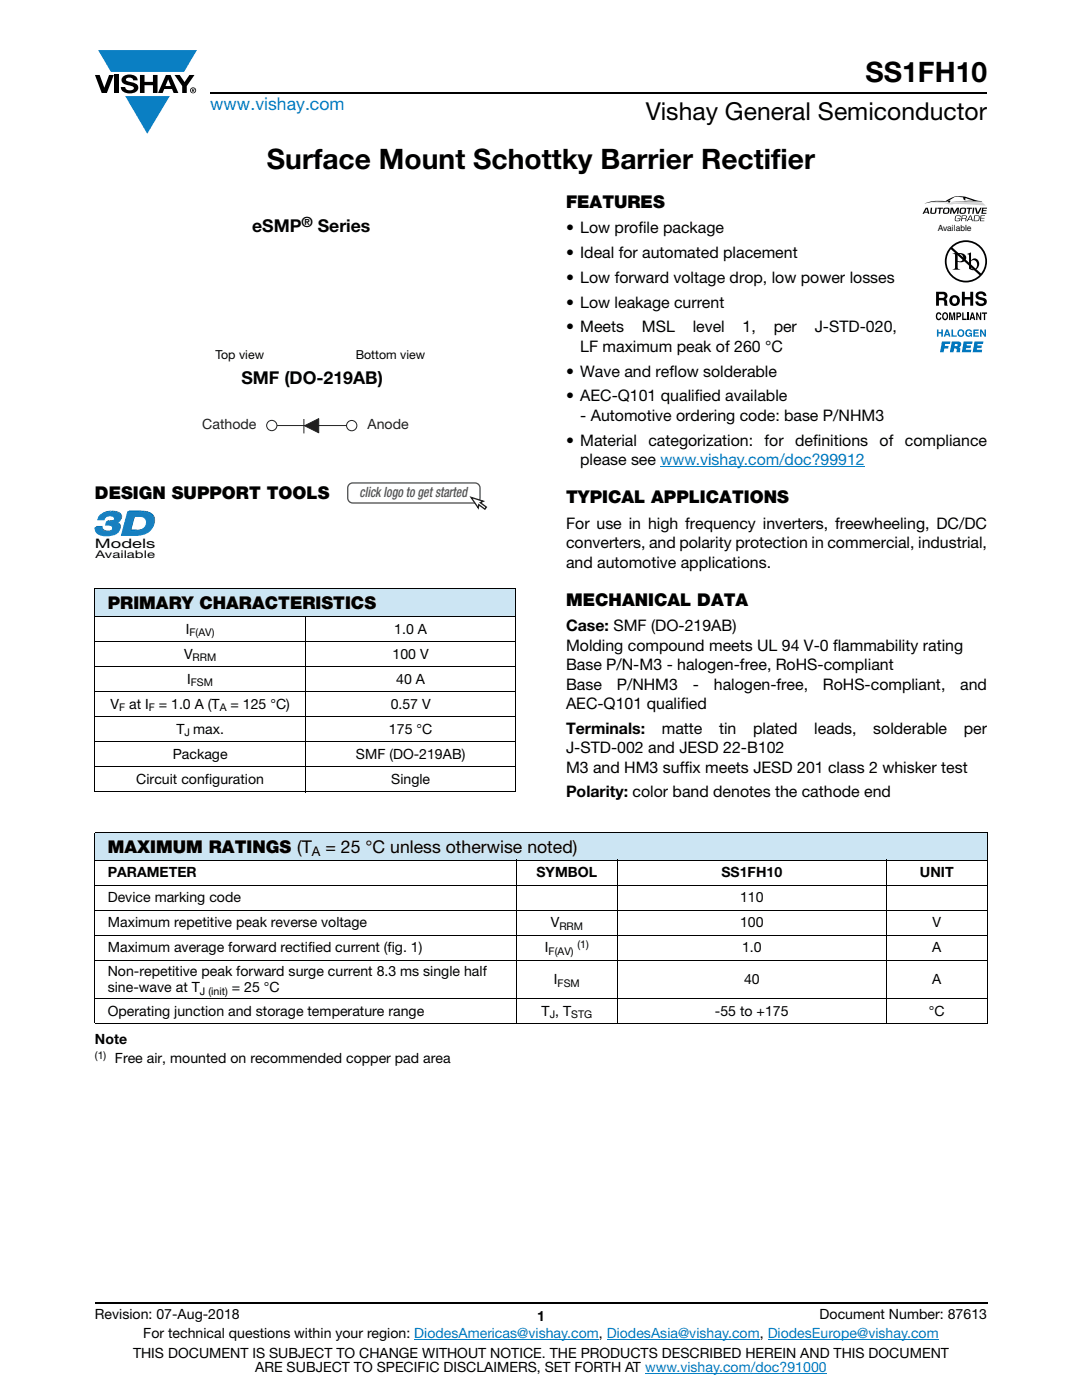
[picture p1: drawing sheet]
<svg xmlns="http://www.w3.org/2000/svg" width="216mm" height="279mm" viewBox="0 0 216 279" stroke-linecap="round" stroke-linejoin="round" font-family="sans-serif">
<g fill="#0a7fc3">
<path d="M19.6 10h19.7l-2.6 4.3h-1.1h-13.5z"/>
<path d="M25 19.2h8.9l-4.5 7.5z"/>
</g>
<g fill="#000">
<path d="M18.9 15h1l.9 2.5 1-2.5h.9l-1.4 3.6h-1zM22.9 15h.9v3.6h-.9zM24.6 15.3a2.1 2.1 0 0 1 2.8 .3l.1 .4h-.9a.79 .79 0 0 0-.7-.5 .79 .79 0 0 0-.8 .4l.3 .3 1 .2a1.08 1.08 0 0 1 1.2 1 1.08 1.08 0 0 1-1.1 1.2 1.73 1.73 0 0 1-2.4-1.2h.9a.96 .96 0 0 0 .8 .6 .96 .96 0 0 0 .9-.4 1.31 1.31 0 0 0-1.2-.6 1.03 1.03 0 0 1-1.1-.6 1.03 1.03 0 0 1 .2-1.1zM27.9 15h.9v1.3h1.7v-1.3h.9v3.6h-.9v-1.6h-1.7v1.6h-.9zM34.8 15h1.1l.9 1.4 1-1.4h1l-1.5 2.2v1.4h-.9v-1.4z"/>
<path d="M33.6 15.9l.5 1.3h-1.1zM33.1 15l-1.6 3.6h1l.3-.8h1.5l.3 .8h1l-1.6-3.6z"/>
<path d="M38.4 17.8h.2v.2h-.2zM38.3 17.7v.7h.1v-.3l.4 .3-.2-.3 .2-.2-.1-.2z"/>
<path d="M38.1 18a.46 .46 0 0 1 .9 0 .46 .46 0 0 1-.9 0zM37.9 18a.6 .6 0 0 0 1.2 0 .6 .6 0 0 0-1.2 0z"/>
</g>
<path d="M42 18.6h155M18.9 260h178.1" fill="none" stroke="#000" stroke-width=".36"/>
<path d="M131.8 93h40.8M82.7 267.3h36.8M121.1 267.3h30.5M128.7 274h36.3M153.2 267.3h34.1" fill="none" stroke="#007ec4" stroke-width=".2"/>
<path d="M18.9 117.5h84.1v5.5h-84.1z" fill="#cce5f3"/>
<g fill="none" stroke="#000" stroke-width=".2">
<path d="M18.9 117.5h84.1M18.9 117.6v5.3M103 117.6v5.3M18.9 123h84.1M18.9 128h84.1M18.9 133h84.1M18.9 138h84.1M18.9 123.1v24.8M60.9 122.9v35.2M103 123.1v24.8M18.9 143h84.1M18.9 148h84.1"/>
<path d="M18.9 153h84.1M18.9 158h84.1M18.9 148.1v9.8M103 148.1v9.8"/>
</g>
<g fill="#fff">
<path d="M34 42.4h53.9v34.9h-53.9z"/>
<path d="M40.3 83.2h41.3v3.3h-41.3z"/>
</g>
<g fill="none" stroke="#231f20" stroke-width=".2">
<path d="M55.3 84.9h13.8M60.6 83.6v2.9"/>
<circle cx="70.2" cy="84.9" r="1.03"/>
</g>
<path d="M60.8 85l2.8-1.5v2.9z" fill="#231f20"/>
<path d="M60.8 85l2.8-1.5v2.9z" fill="none" stroke="#231f20" stroke-width=".2"/>
<circle cx="54.2" cy="84.9" r="1.03" fill="#fff"/>
<circle cx="54.2" cy="84.9" r="1.03" fill="none" stroke="#231f20" stroke-width=".2"/>
<path d="M69.3 96.2h27.9v5.6h-27.9z" fill="#fff"/>
<path d="M69.7 96.7l.7-.3h24.4a1 1 0 0 1 1 1v2a1 1 0 0 1-1 1h-24.4a1 1 0 0 1-1-1v-2z" fill="none" stroke="#505352" stroke-width=".26"/>
<path d="M94 99.3l2.4 .7-.6 .3 1.3 .9-.3 .4-1.3-.9-.1 .7z" fill="#fff"/>
<path d="M94 99.3l2.4 .7-.6 .3 1.3 .9-.3 .4-1.3-.9-.1 .7z" fill="none" stroke="#231f20" stroke-width=".26"/>
<path d="M18.9 101.9h12.1v9.9h-12.1z" fill="#fff"/>
<path d="M19.3 105h1.2l-.3 .3h-1.2z" fill="#00577f"/>
<path d="M20.5 105l-.3 .3z" fill="#00547d"/>
<path d="M20.5 105l-.3 .4z" fill="#015781"/>
<path d="M20.5 105.1l-.3 .4z" fill="#015a84"/>
<path d="M20.5 105.2l-.3 .3z" fill="#005c88"/>
<path d="M20.5 105.2l-.3 .4z" fill="#015f8c"/>
<path d="M20.5 105.3l-.2 .4z" fill="#05618f"/>
<path d="M20.6 105.4l-.3 .4z" fill="#076493"/>
<path d="M20.6 105.4l.2 .2-.3 .4-.2-.2z" fill="#0a6697"/>
<path d="M20.8 105.6l.1 .1-.3 .3h-.1z" fill="#076493"/>
<path d="M20.9 105.7l.1 .1-.4 .2z" fill="#05618f"/>
<path d="M21 105.8h.1l-.4 .3z" fill="#015f8c"/>
<path d="M21.1 105.8h.1l-.4 .3z" fill="#005c88"/>
<path d="M21.2 105.8h.1l-.4 .3z" fill="#015a84"/>
<path d="M21.3 105.8l.2 .1-.5 .3z" fill="#015781"/>
<path d="M21.5 105.9h.2l-.4 .3h-.1z" fill="#00547d"/>
<path d="M21.7 105.9l.1-.1-.5 .4z" fill="#005179"/>
<path d="M21.8 105.8h.2l-.5 .4z" fill="#004f73"/>
<path d="M22 105.8h.2l-.5 .3z" fill="#004a6f"/>
<path d="M22.2 105.8l.1-.1-.4 .4z" fill="#01496a"/>
<path d="M22.3 105.7l.3-.2-.6 .5z" fill="#004566"/>
<path d="M21.6 103.8h.4l-.4 .3h-.3z" fill="#00577f"/>
<path d="M21.3 102.9l-.4 .5z" fill="#004566"/>
<path d="M21.2 103.1l-.4 .4z" fill="#01496a"/>
<path d="M21.1 103.2l-.3 .4z" fill="#004a6f"/>
<path d="M21.1 103.3l-.3 .4z" fill="#004f73"/>
<path d="M22 103.8h.1l-.5 .3z" fill="#00547d"/>
<path d="M22.1 103.8h.2l-.3 .3h-.2z" fill="#005179"/>
<path d="M22.3 103.8h.2l-.5 .3z" fill="#004f73"/>
<path d="M22.5 103.8l.2-.1-.5 .4z" fill="#004a6f"/>
<path d="M22.7 103.7h.1l-.4 .3z" fill="#01496a"/>
<path d="M22.8 103.7l.2-.2-.5 .5z" fill="#004566"/>
<path d="M23.2 104.1l.2 .1-.3 .3-.2-.1z" fill="#005c88"/>
<path d="M23.4 104.2h.1l-.3 .3h-.1z" fill="#015f8c"/>
<path d="M23.5 104.2l.2 .1-.3 .3-.2-.1z" fill="#05618f"/>
<path d="M23.7 104.3l.1 .1-.3 .3-.1-.1z" fill="#076493"/>
<path d="M23.8 104.4l.2 .2-.3 .3-.2-.2z" fill="#0a6697"/>
<path d="M24 104.6l.1 .1-.3 .3-.1-.1z" fill="#076493"/>
<path d="M24.1 104.7l-.3 .4z" fill="#05618f"/>
<path d="M24.1 104.8l-.3 .4z" fill="#015f8c"/>
<path d="M24.1 104.9l-.3 .4z" fill="#005c88"/>
<path d="M24.2 105l-.3 .4z" fill="#015a84"/>
<path d="M24.2 105.1l-.3 .4z" fill="#015781"/>
<path d="M24.2 105.2l-.4 .4z" fill="#00547d"/>
<path d="M24.1 105.3l-.3 .4z" fill="#005179"/>
<path d="M24.1 105.4l-.3 .4z" fill="#004f73"/>
<path d="M24.1 105.5l-.4 .4z" fill="#004a6f"/>
<path d="M24.1 105.6l-.4 .4z" fill="#01496a"/>
<g fill="#004566">
<path d="M24 105.7l-.5 .6z"/>
<path d="M20.3 102.5l.5-.4-.8 .7z"/>
</g>
<path d="M20.8 102.1l.3-.1-.6 .5z" fill="#01496a"/>
<path d="M21.1 102l.3-.1-.6 .4z" fill="#004a6f"/>
<path d="M21.4 101.9h.4l-.3 .3-.4 .1z" fill="#004f73"/>
<path d="M21.8 101.9h.3l-.3 .3h-.3z" fill="#005179"/>
<path d="M22.1 101.9h.2l-.5 .3z" fill="#00547d"/>
<path d="M19.9 102.9a3.2 3.2 0 0 1 4.1 .1 1.07 1.07 0 0 1-1.1 1.4 1.09 1.09 0 0 1 1 1 1.09 1.09 0 0 1-.8 1.2 4.2 4.2 0 0 1-3.6-.1l-.5-.7v-.5h1.2a1 1 0 0 0 1.5 .8 .7 .7 0 0 0 .8-.7 .7 .7 0 0 0-.9-.6h-.5l.2-.7h.4a.81 .81 0 0 0 1.1-.8 1.28 1.28 0 0 0-2 .4h-1.3z" fill="#1580c3"/>
<path d="M19.9 102.9a3.2 3.2 0 0 1 4.1 .1 1.07 1.07 0 0 1-1.1 1.4 1.09 1.09 0 0 1 1 1 1.09 1.09 0 0 1-.8 1.2 4.2 4.2 0 0 1-3.6-.1l-.5-.7v-.5h1.2a1 1 0 0 0 1.5 .8 .7 .7 0 0 0 .8-.7 .7 .7 0 0 0-.9-.6h-.5l.2-.7h.4a.81 .81 0 0 0 1.1-.8 1.28 1.28 0 0 0-2 .4h-1.3z" fill="none" stroke="#1580c3" stroke-width=".2"/>
<path d="M22.3 101.9h.2l-.3 .3h-.2z" fill="#00547d"/>
<path d="M22.5 101.9h.4l-.3 .3h-.4z" fill="#015781"/>
<path d="M22.9 101.9l.3 .1-.3 .3-.3-.1z" fill="#015a84"/>
<path d="M23.2 102h.2l-.3 .3h-.2z" fill="#005c88"/>
<path d="M23.4 102l.2 .1-.3 .3-.2-.1z" fill="#015f8c"/>
<path d="M23.6 102.1l.2 .1-.3 .3-.2-.1z" fill="#05618f"/>
<path d="M23.8 102.2l.2 .1-.3 .3-.2-.1z" fill="#076493"/>
<path d="M24 102.3l.3 .3-.3 .3-.3-.3z" fill="#0a6697"/>
<path d="M24.3 102.6v.1l-.3 .3v-.1z" fill="#076493"/>
<path d="M24.3 102.7l-.2 .4z" fill="#05618f"/>
<path d="M24.4 102.8l-.3 .4z" fill="#015f8c"/>
<path d="M24.4 102.9l-.3 .4z" fill="#005c88"/>
<path d="M24.4 103l-.3 .4z" fill="#015a84"/>
<path d="M24.4 103.1l-.3 .4z" fill="#015781"/>
<path d="M24.4 103.1l-.3 .4z" fill="#00547d"/>
<path d="M24.4 103.2l-.3 .4z" fill="#005179"/>
<path d="M24.4 103.3l-.3 .4z" fill="#004f73"/>
<path d="M24.4 103.3l-.4 .4z" fill="#004a6f"/>
<path d="M24.3 103.4l-.3 .4z" fill="#01496a"/>
<path d="M24.3 103.5l-.5 .5z" fill="#004566"/>
<path d="M26.2 105.7h1.1l-.3 .3h-1.1z" fill="#00577f"/>
<path d="M27.3 105.7h.1l-.4 .3z" fill="#00547d"/>
<path d="M27.4 105.7h.3l-.3 .3h-.3z" fill="#005179"/>
<path d="M27.7 105.7l.3-.1-.3 .3-.3 .1z" fill="#004f73"/>
<path d="M28 105.6l.2-.1-.5 .4z" fill="#004a6f"/>
<path d="M28.2 105.5l.3-.1-.6 .5z" fill="#01496a"/>
<path d="M28.5 105.4l.6-.3-.9 .6z" fill="#004566"/>
<path d="M27 102.7l-.8 3-.3 .3 .8-3z" fill="#015076"/>
<path d="M25.5 102h2.6" fill="none" stroke="#00577f" stroke-width=".31"/>
<path d="M28.1 101.9h.4l-.3 .3h-.4z" fill="#00547d"/>
<path d="M28.5 101.9h.4l-.3 .3h-.4z" fill="#015781"/>
<path d="M28.9 101.9l.4 .1-.3 .3-.4-.1z" fill="#015a84"/>
<path d="M29.3 102l.3 .1-.3 .3-.3-.1z" fill="#005c88"/>
<path d="M29.6 102.1h.2l-.3 .4-.2-.1z" fill="#015f8c"/>
<path d="M29.8 102.1l.3 .2-.3 .3-.3-.1z" fill="#05618f"/>
<path d="M30.1 102.3l.2 .1-.3 .3-.2-.1z" fill="#076493"/>
<path d="M30.3 102.4l.5 .5-.4 .3-.4-.5z" fill="#0a6697"/>
<path d="M30.8 102.9l.1 .2-.4 .3-.1-.2z" fill="#076493"/>
<path d="M30.9 103.1v.1l-.3 .4-.1-.2z" fill="#05618f"/>
<path d="M30.9 103.2v.2l-.3 .3v-.1z" fill="#015f8c"/>
<path d="M30.9 103.4l-.2 .5z" fill="#005c88"/>
<path d="M31 103.6l-.3 .4z" fill="#015a84"/>
<path d="M31 103.7v.3l-.3 .3v-.3z" fill="#015781"/>
<path d="M31 104l-.4 .5z" fill="#00547d"/>
<path d="M30.9 104.2l-.3 .5z" fill="#005179"/>
<path d="M30.9 104.4l-.4 .5z" fill="#004f73"/>
<path d="M30.8 104.6l-.4 .6z" fill="#004a6f"/>
<path d="M30.7 104.9l-.4 .5z" fill="#01496a"/>
<path d="M30.6 105.1l-.6 .8z" fill="#004566"/>
<path d="M26.7 103l-.8 3a3.2 3.2 0 0 0 3.1-.9 1.27 1.27 0 0 0 .1-1.5 1.27 1.27 0 0 0-1.3-.6zM25.5 102.2a8.4 8.4 0 0 1 4.2 .3 2.15 2.15 0 0 1 1 2.1 2.15 2.15 0 0 1-1.4 1.8 9.3 9.3 0 0 1-5.1 .4z" fill="#1580c3"/>
<path d="M25.5 102.2a8.4 8.4 0 0 1 4.2 .3 2.15 2.15 0 0 1 1 2.1 2.15 2.15 0 0 1-1.4 1.8 9.3 9.3 0 0 1-5.1 .4zM26.7 103a2.55 2.55 0 0 1 2.3 .5 1.76 1.76 0 0 1-.2 1.9 1.76 1.76 0 0 1-1.8 .6h-1.1z" fill="none" stroke="#1580c3" stroke-width=".2"/>
<path d="M184.1 39.2h12.9v31.1h-12.9z" fill="#fff"/>
<g fill="#0060af">
<path d="M187 65.8h.3v.5h.5v-.5h.3v1.4h-.3v-.6h-.5v.6h-.3z"/>
<path d="M189.9 65.8h.3v1.1h.7v.3h-1z"/>
<path d="M192.8 66a.68 .68 0 0 1 1.1 .2l-.8-.2a.55 .55 0 0 0-.2 .6 .55 .55 0 0 0 .4 .4l.4-.3h-.4v-.3h.6v.8h-.2v-.2a.71 .71 0 0 1-1 0 .71 .71 0 0 1 .1-1z"/>
<path d="M194.2 65.8h1.1v.2h-.8v.3h.7v.3h-.7v.3h.8v.3h-1.1z"/>
<path d="M195.6 65.8h.3l.5 1 .1-1h.2v1.4h-.3l-.6-1v1h-.2z"/>
<path d="M188 68.1h1.6v.6h-1l-.1 .3h.8l-.1 .5h-.8l-.1 .8h-.7z"/>
<path d="M192.3 68.1h1.8l-.1 .6h-1.1v.3h.9l-.1 .5h-.9l-.1 .3h1.1l-.1 .5h-1.8z"/>
<path d="M194.5 68.1h1.7l-.1 .6h-1l-.1 .3h.9l-.1 .5h-.9v.3h1.1l-.1 .5h-1.8z"/>
<path d="M189 66.1l-.2 .6h.4zM188.8 65.8h.4l.5 1.4h-.4v-.3h-.6l-.1 .3h-.3z"/>
<path d="M191.3 66.5a.47 .47 0 0 0 .9 0 .47 .47 0 0 0-.9 0zM191 66.5a.75 .75 0 0 1 1.5 0 .75 .75 0 0 1-1.5 0z"/>
<path d="M190.5 68.7v.4l.6-.1-.1-.3zM189.9 68.2l1.8 .1a.63 .63 0 0 1-.4 1l.3 .2v.8h-.7v-.6l-.3-.1h-.2l-.2 .7h-.7z"/>
</g>
<path d="M185.1 40.6l1.4-.2 3.1 .1a3.8 3.8 0 0 1 2.2-.1l2.8-.1a2.03 2.03 0 0 1 2.1 .7h-.2a41.3 41.3 0 0 0-7.1-.2 10.3 10.3 0 0 0-4.3-.2z" fill="#d1d3d4"/>
<g fill="#000">
<path d="M189.1 40.3l.4-.3 .1 .2-.1 .2zM184.4 40.6h.1a12.3 12.3 0 0 1 4.3-.6 5.2 5.2 0 0 1 5.5-.2l1.7 .4-6.2 .1 4.3-.2-1.4-.6-.1 .6-.4-.4v-.3a2.78 2.78 0 0 0-2.7 .5 2.69 2.69 0 0 1-2.2 .3l-1.4 .1zM185.7 41.5h.3l-.1 .8a.35 .35 0 0 0 .3 .2 .35 .35 0 0 0 .3-.2l.2-.8h.2l-.1 .8a.72 .72 0 0 1-1.2 .2zM187.1 41.5h1.1l-.1 .2h-.4l-.1 1h-.3l.1-1h-.4zM190.7 43.1a.64 .64 0 0 1 1 .2h-.2a.49 .49 0 0 0-.6-.2 .49 .49 0 0 0-.2 .7 .49 .49 0 0 0 .6 .2l.2-.3h-.4v-.1h.6a.61 .61 0 0 1-.5 .6 .61 .61 0 0 1-.7-.3zM189.7 41.5h.4l.3 .9 .5-.9h.5l-.2 1.2h-.3l.2-1.1-.6 1.1h-.2l-.4-1-.1 1h-.3zM191.9 58.2h.6v1.1h1.1v-1.1h.6v2.8h-.6v-1.2h-1.1v1.2h-.6zM192.9 41.5h1.1v.2h-.4l-.2 1h-.2l.1-1h-.4zM194.2 41.5h.2l-.1 1.2h-.3zM194.5 41.5h.3l.3 1 .5-1h.3l-.6 1.2h-.5zM195.7 43h.8v.1h-.7v.4h.7l-.1 .1h-.6l-.1 .4h.7v.1h-.9zM196 41.5h1l-.1 .1h-.7v.4h.7l-.1 .1h-.6l-.1 .4h.7v.2h-1z"/>
<path d="M186.9 62.5l.4-.2 .3 .1 .2 .5-.6-.3a.66 .66 0 0 0 .1 1l.3-.2h.2a.54 .54 0 0 1-.4 .5 .54 .54 0 0 1-.6-.4zM189.4 62.4h.4l.2 1.2 .2-1.2h.4v1.5h-.3v-1.3l-.2 1.3h-.2l-.3-1.3v1.3h-.2zM192 62.4h.3v1.2h.6v.3h-.9zM193 62.4h.3v1.5h-.3zM195 58.4a1.15 1.15 0 0 1 1.8 .7h-.5l-.1-.2a.68 .68 0 0 0-.9-.1v.3l.2 .2a1.29 1.29 0 0 1 1.4 .9 1.17 1.17 0 0 1-1.1 .9 1.17 1.17 0 0 1-1.2-.9h.6v.1a.67 .67 0 0 0 1.1-.1l-.2-.2-.6-.2a.82 .82 0 0 1-.8-.5 .82 .82 0 0 1 .3-.9zM194.8 62.4h.3l.5 1v-1h.2v1.5h-.3l-.5-1.1v1.1h-.2zM195.9 62.4h1.1v.2h-.4v1.3h-.3v-1.3h-.4z"/>
<path d="M184.9 41.6l-.3 .7h.5zM184.7 41.5h.4l.3 1.2h-.2l-.1-.3h-.6l-.1 .3h-.3z"/>
<path d="M187.4 58.7v.8l.9-.1a.39 .39 0 0 0 0-.6zM186.8 58.2h1.4a.79 .79 0 0 1 .8 .4 .79 .79 0 0 1-.1 .9l-.3 .2a.98 .98 0 0 1 .4 1.2l.1 .1h-.6l-.2-1-.9-.1v1.1h-.6z"/>
<path d="M188.3 42.1a.45 .45 0 0 0 .9 0 .45 .45 0 0 0-.9 0zM188.3 41.6a.7 .7 0 0 1 1.2 .2 .74 .74 0 0 1-.4 .9 .74 .74 0 0 1-.9-.2z"/>
<path d="M190 49.4a3.9 3.9 0 0 1 5.3-.1 3.9 3.9 0 0 1 .4 5.3zM189.7 49.7l5.8 5.2a3.9 3.9 0 0 1-5.4 .1 3.9 3.9 0 0 1-.4-5.3zM188.5 52.2a4.2 4.2 0 0 0 8.5 0 4.2 4.2 0 0 0-8.5 0z"/>
<path d="M190.2 59.4a.63 .63 0 0 0-.2 .8 .63 .63 0 0 0 .7 .4 .63 .63 0 0 0 .3-.8 .63 .63 0 0 0-.8-.4zM189.4 60a1.1 1.1 0 0 1 2.2 0 1.1 1.1 0 0 1-2.2 0z"/>
<path d="M191.1 50.8v1.3a.75 .75 0 0 0 1.1-.7 .75 .75 0 0 0-1.1-.6zM190.1 50.5a2.81 2.81 0 0 1 2.5 .4 .97 .97 0 0 1-.1 1.2 .97 .97 0 0 1-1.2 .2l-.2-.1v1.1v.3l.5 .2h-1.5l.3-.1 .2-.4v-2.3l-.1-.2z"/>
<path d="M192.1 43.1l-.1 .5 .7-.1v-.4zM191.9 43h.7a.32 .32 0 0 1 .3 .3 .32 .32 0 0 1-.3 .3l.2 .1v.4h-.2v-.4h-.1h-.5l-.1 .4h-.1z"/>
<path d="M191.7 42.1a.44 .44 0 0 0 .8 0 .44 .44 0 0 0-.8 0zM191.7 41.6a.7 .7 0 0 1 1.1 .2 .74 .74 0 0 1-.4 .9 .74 .74 0 0 1-.9-.2z"/>
<path d="M193.8 52.2v1.3l.1 .1a.72 .72 0 0 0 .8 0 .72 .72 0 0 0 .3-.8 .72 .72 0 0 0-.4-.8 .72 .72 0 0 0-.8 .2zM193 50.7l.8-.3v1.6a.89 .89 0 0 1 1.1-.4 .89 .89 0 0 1 .5 1.1 1.23 1.23 0 0 1-.7 1.1 1.23 1.23 0 0 1-1.3-.2l-.1-2.6z"/>
<path d="M193.6 43.1l-.3 .7h.6zM193.6 43h.2l.3 1.1h-.1l-.1-.2h-.7l-.1 .2h-.2z"/>
<path d="M194.5 43.1l-.1 .9 .8-.1 .1-.7zM194.4 43h.9a.66 .66 0 0 1-.4 1.1h-.6z"/>
<path d="M188.4 62.6a.64 .64 0 0 0 .2 1h.1a.64 .64 0 0 0-.1-1zM188.2 62.4l.2-.1a.56 .56 0 0 1 .7 .4 .82 .82 0 0 1-.5 1.2h-.2a.89 .89 0 0 1-.2-1.5z"/>
<path d="M191.1 62.6v.5l.4-.1v-.3zM190.8 62.4h.6a.5 .5 0 0 1 .4 .4 .5 .5 0 0 1-.4 .5h-.3v.6h-.3z"/>
<path d="M194 62.7l-.1 .6h.3zM193.9 62.4h.3l.4 1.5h-.3v-.3h-.5l-.1 .3h-.3z"/>
</g>
<path d="M18.9 166.2h178.1v5.5h-178.1z" fill="#cce5f3"/>
<g fill="none" stroke="#000" stroke-width=".2">
<path d="M18.9 166.2h178.1M18.9 171.7h178.1M18.9 176.7h178.1M18.9 166.3v37.9M103.1 171.6v32.7M123.1 171.6v32.7M176.9 171.6v32.7M197 166.3v37.9M18.9 181.7h178.1M18.9 186.7h178.1M18.9 191.7h178.1M18.9 199.3h178.1"/>
<path d="M18.9 204.3h178.1"/>
</g>
<g font-size="5.6">
<text x="172.7" y="16.4">SS1FH10</text>
<text x="53.3" y="33.8">Surface Mount Schottky Barrier Rectifier</text>
</g>
<text font-size="4.9" x="128.8" y="24">Vishay General Semiconductor</text>
<text font-size="3.5" fill="#007ec4" x="42" y="21.9">www.vishay.com</text>
<g font-size="3.5">
<text x="112.9" y="41.5">FEATURES</text>
<text x="18.9" y="99.6">DESIGN SUPPORT TOOLS</text>
<text x="112.9" y="100.4">TYPICAL APPLICATIONS</text>
<text x="21.5" y="121.6">PRIMARY CHARACTERISTICS</text>
<text x="112.9" y="120.9">MECHANICAL DATA</text>
<text x="21.5" y="170.3">MAXIMUM RATINGS (T</text>
<text x="64.9" y="170.3">= 25 °C unless otherwise noted)</text>
</g>
<g font-size="3.5" fill="#010202">
<text x="50.3" y="46.4">eSMP</text>
<text x="63.4" y="46.4">Series</text>
<text x="48.2" y="76.6">SMF (DO-219AB)</text>
</g>
<g font-size="3.2">
<text x="112.9" y="46.6">• Low profile package</text>
<text x="112.9" y="51.5">• Ideal for automated placement</text>
<text x="112.9" y="56.5">• Low forward voltage drop, low power losses</text>
<text x="112.9" y="61.4">• Low leakage current</text>
<text x="112.9" y="66.3">• Meets</text>
<text x="115.8" y="70.2">LF maximum peak of 260 °C</text>
<text x="128.1" y="66.3">MSL</text>
<text x="138.2" y="66.3">level</text>
<text x="148.2" y="66.3">1,</text>
<text x="154.4" y="66.3">per</text>
<text x="162.6" y="66.3">J-STD-020,</text>
<text x="112.9" y="75.2">• Wave and reflow solderable</text>
<text x="112.9" y="80.1">• AEC-Q101 qualified available</text>
<text x="115.8" y="84">- Automotive ordering code: base P/NHM3</text>
<text x="112.9" y="88.9">• Material</text>
<text x="129.4" y="88.9">categorization:</text>
<text x="152.6" y="88.9">for</text>
<text x="158.7" y="88.9">definitions</text>
<text x="175.5" y="88.9">of</text>
<text x="180.6" y="88.9">compliance</text>
<text x="115.8" y="92.8">please see www.vishay.com/doc?99912</text>
<text x="112.9" y="105.5">For use in high frequency inverters, freewheeling, DC/DC</text>
<text x="112.9" y="109.4">converters, and polarity protection in commercial, industrial,</text>
<text x="112.9" y="113.3">and automotive applications.</text>
<text x="112.9" y="126">Case: SMF (DO-219AB)</text>
<text x="112.9" y="129.8">Molding compound meets UL 94 V-0 flammability rating</text>
<text x="112.9" y="133.7">Base P/N-M3 - halogen-free, RoHS-compliant</text>
<text x="112.9" y="137.6">Base</text>
<text x="123.1" y="137.6">P/NHM3</text>
<text x="138.3" y="137.6">-</text>
<text x="142.5" y="137.6">halogen-free,</text>
<text x="164.2" y="137.6">RoHS-compliant,</text>
<text x="191.6" y="137.6">and</text>
<text x="112.9" y="141.5">AEC-Q101 qualified</text>
<text x="112.9" y="146.4">Terminals:</text>
<text x="132.1" y="146.4">matte</text>
<text x="143.5" y="146.4">tin</text>
<text x="150.3" y="146.4">plated</text>
<text x="162.5" y="146.4">leads,</text>
<text x="174.3" y="146.4">solderable</text>
<text x="192.3" y="146.4">per</text>
<text x="112.9" y="150.3">J-STD-002 and JESD 22-B102</text>
<text x="112.9" y="154.2">M3 and HM3 suffix meets JESD 201 class 2 whisker test</text>
<text x="112.9" y="159.1">Polarity: color band denotes the cathode end</text>
</g>
<text font-size="2.8" fill="#010202" x="60.2" y="45.3">®</text>
<g font-size="2.8" fill="#231f20">
<text x="40.4" y="85.6">Cathode</text>
<text x="73.3" y="85.6">Anode</text>
</g>
<text font-size="2.8" fill="#505454" x="71.7" y="99.2">click logo to get started</text>
<g font-size="2.8">
<text x="36.7" y="131.4">V</text>
<text x="37.1" y="126.4">I</text>
<text x="78.3" y="131.4">100 V</text>
<text x="78.7" y="126.4">1.0 A</text>
<text x="37.4" y="136.4">I</text>
<text x="79.1" y="136.4">40 A</text>
<text x="22.1" y="141.4">V</text>
<text x="25.8" y="141.4">at I</text>
<text x="31.7" y="141.4">= 1.0 A (T</text>
<text x="46" y="141.4">= 125 °C)</text>
<text x="78" y="141.4">0.57 V</text>
<text x="35.2" y="146.4">T max.</text>
<text x="77.6" y="146.4">175 °C</text>
<text x="34.5" y="151.4">Package</text>
<text x="71" y="151.4">SMF (DO-219AB)</text>
<text x="27.2" y="156.4">Circuit configuration</text>
<text x="78.1" y="156.4">Single</text>
<text x="21.5" y="175.1">PARAMETER</text>
<text x="107.1" y="175.1">SYMBOL</text>
<text x="143.9" y="175.1">SS1FH10</text>
<text x="183.6" y="175.1">UNIT</text>
<text x="21.5" y="180.1">Device marking code</text>
<text x="21.5" y="185.1">Maximum repetitive peak reverse voltage</text>
<text x="109.9" y="185.1">V</text>
<text x="147.7" y="185.1">100</text>
<text x="147.7" y="180.1">110</text>
<text x="186.1" y="185.1">V</text>
<text x="21.5" y="190.1">Maximum average forward rectified current (fig. 1)</text>
<text x="108.7" y="190.1">I</text>
<text x="148.1" y="190.1">1.0</text>
<text x="186" y="190.1">A</text>
<text x="21.5" y="194.8">Non-repetitive peak forward surge current 8.3 ms single half</text>
<text x="21.5" y="198">sine-wave at T</text>
<text x="46.2" y="198">= 25 °C</text>
<text x="110.5" y="196.4">I</text>
<text x="148.5" y="196.4">40</text>
<text x="186" y="196.4">A</text>
<text x="21.5" y="202.7">Operating junction and storage temperature range</text>
<text x="108.1" y="202.7">T , T</text>
<text x="142.7" y="202.7">-55 to +175</text>
<text x="185.3" y="202.7">°C</text>
<text x="18.9" y="208.3">Note</text>
<text x="22.9" y="212.1">Free air, mounted on recommended copper pad area</text>
<text x="18.9" y="263.3">Revision: 07-Aug-2018</text>
<text x="107.2" y="263.6">1</text>
<text x="163.6" y="263.3">Document Number: 87613</text>
<text x="28.6" y="267.1">For technical questions within your region: DiodesAmericas@vishay.com, DiodesAsia@vishay.com, DiodesEurope@vishay.com</text>
<text x="26.5" y="271">THIS DOCUMENT IS SUBJECT TO CHANGE WITHOUT NOTICE. THE PRODUCTS DESCRIBED HEREIN AND THIS DOCUMENT</text>
<text x="50.9" y="273.8">ARE SUBJECT TO SPECIFIC DISCLAIMERS, SET FORTH AT www.vishay.com/doc?91000</text>
</g>
<text font-size="2.6" fill="#020303" x="18.9" y="109.3">Models</text>
<text font-size="2.6" x="62.3" y="170.9">A</text>
<g font-size="2.5" fill="#010202">
<text x="43" y="71.6">Top view</text>
<text x="71" y="71.6">Bottom view</text>
</g>
<text font-size="2.1" fill="#020303" x="19" y="111.4">Available</text>
<g font-size="2.1">
<text x="37.8" y="126.9">F(AV)</text>
<text x="38.4" y="131.9">RRM</text>
<text x="38.1" y="136.9">FSM</text>
<text x="23.8" y="141.9">F</text>
<text x="29.7" y="141.9">F</text>
<text x="43.8" y="141.9">A</text>
<text x="36.8" y="146.9">J</text>
<text x="111.6" y="185.6">RRM</text>
<text x="109.5" y="190.6">F(AV)</text>
<text x="115.2" y="189.2">(1)</text>
<text x="111.3" y="196.9">FSM</text>
<text x="39.9" y="198.5">J (init)</text>
<text x="109.7" y="203.2">J</text>
<text x="114" y="203.2">STG</text>
<text x="18.9" y="211.3">(1)</text>
</g>
<text font-size="1.7" x="187.2" y="46.2">Available</text>
</svg>
